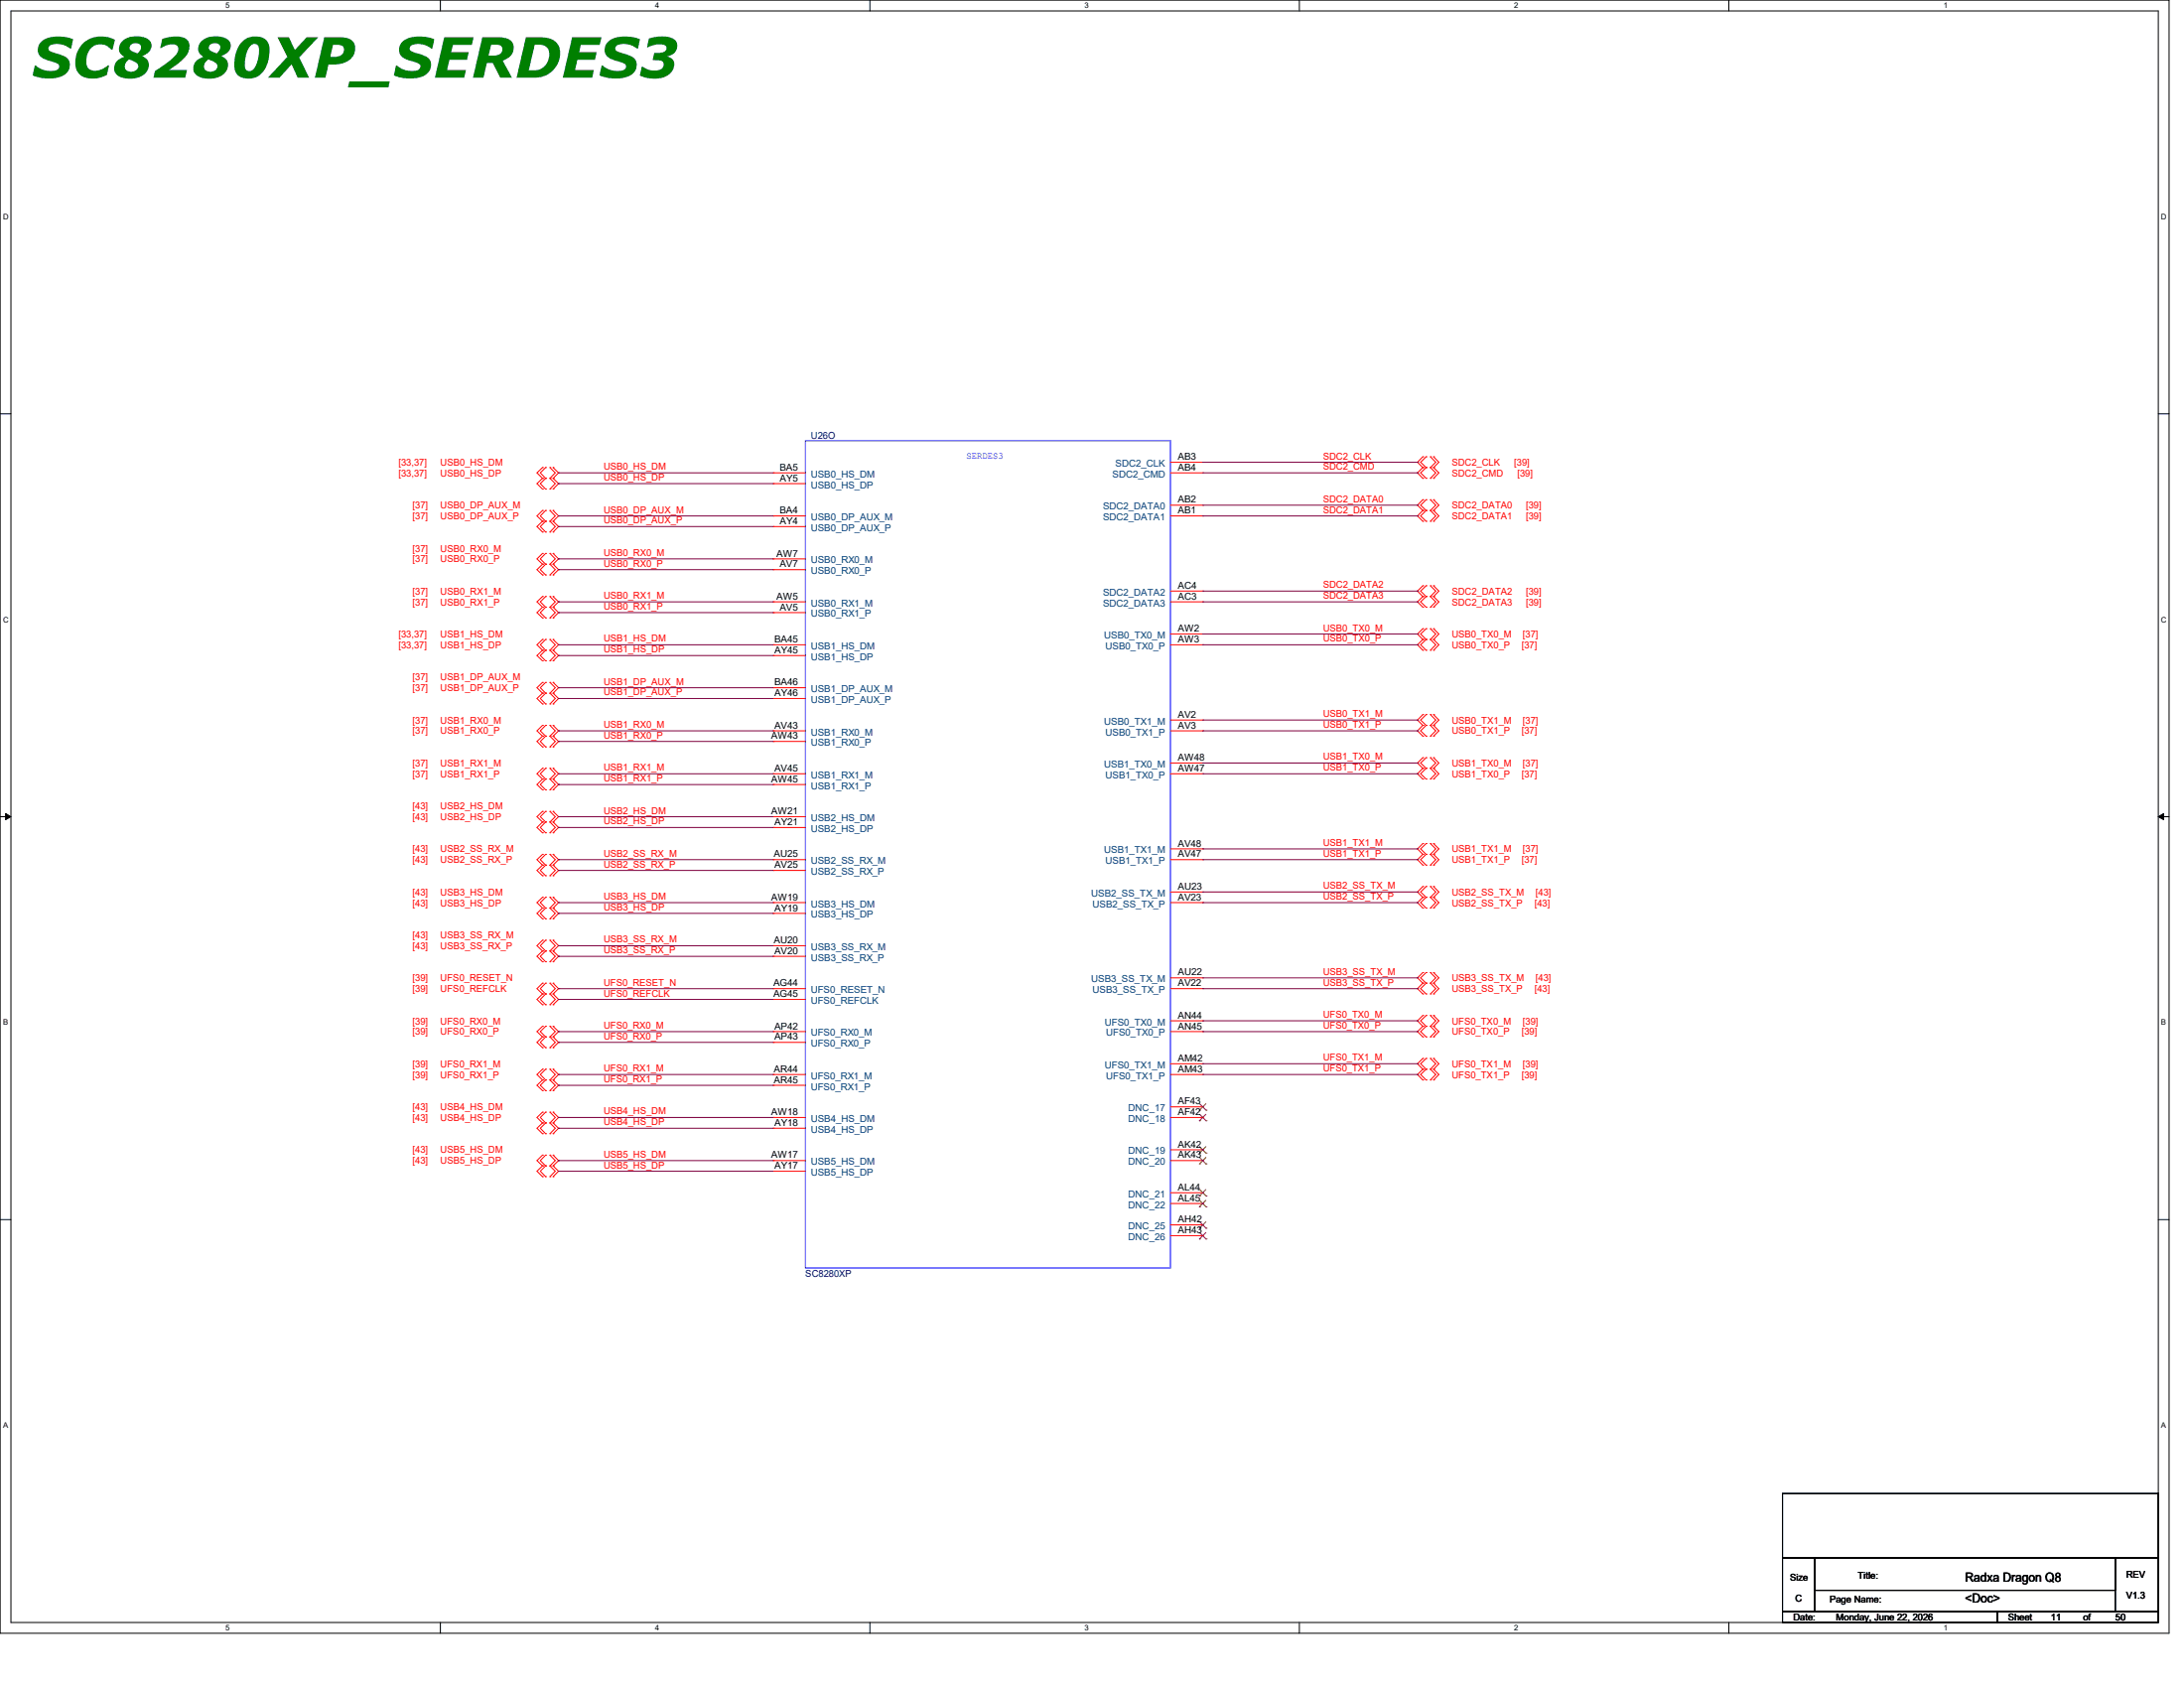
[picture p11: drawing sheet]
<svg xmlns="http://www.w3.org/2000/svg" width="558mm" height="431mm" viewBox="0 0 558 431" stroke-linecap="round" stroke-linejoin="round" font-family="sans-serif">
<g fill="none" stroke="#000" stroke-width=".25">
<path d="M0 0h554.2v417h-554.2zM2.8 2.8h548.6v411.5h-548.6zM112.5 0v2.8M222.3 0v2.8M332 0v2.8M441.7 0v2.8M0 105.7h2.8M551.4 105.7h2.8M0 208.5h2.8M1.4 207.7l1.4 .8-1.4 .8zM551.4 208.5l1.4-.8v1.6zM551.4 208.5h2.8"/>
<path d="M0 311.4h2.8M551.4 311.4h2.8M455.4 381.3h96v16.5h-96zM455.4 397.8h8.2v13.7h-8.2zM463.6 397.8h76.9v8.3h-76.9zM540.5 397.8h10.9v13.7h-10.9zM112.5 414.3v2.7M222.3 414.3v2.7M332 414.3v2.7M441.7 414.3v2.7M455.4 411.5h54.9v2.8h-54.9zM463.6 411.5h82.3"/>
<path d="M510.3 411.5h41.1v2.8h-41.1zM545.9 411.5h.1"/>
</g>
<path d="M1.4 207.7l1.4 .8-1.4 .8zM551.4 208.5l1.4-.8v1.6z" fill="#000"/>
<g fill="none" stroke="#f00" stroke-width=".25">
<path d="M138.6 119.4h.1M138.6 119.4l-1.4 1.3 1.4 1.4M139.4 119.4h.1M139.4 119.4l-1.4 1.3 1.4 1.4M140.5 119.4h.1M140.5 119.4l1.4 1.3-1.4 1.4M141.3 119.4h.1M141.3 119.4l1.4 1.3-1.4 1.4M299 118h8.3M307.3 118h.1M363.5 119.4h.1M363.5 116.6h.1"/>
<path d="M363.5 119.4l-1.3 1.3 1.3 1.4M363.5 116.6l-1.3 1.4 1.3 1.4M364.4 119.4h.1M364.4 116.6h.1M364.4 119.4l-1.4 1.3 1.4 1.4M364.4 116.6l-1.4 1.4 1.4 1.4M365.5 119.4h.1M365.5 116.6h.1M365.5 119.4l1.3 1.3-1.3 1.4M365.5 116.6l1.3 1.4-1.3 1.4M366.3 119.4h.1M366.3 116.6h.1"/>
<path d="M366.3 119.4l1.3 1.3-1.3 1.4M366.3 116.6l1.3 1.4-1.3 1.4M138.6 122.1h.1M138.6 135.8h.1M138.6 133.1h.1M138.6 130.3h.1M138.6 124.9h.1M138.6 133.1l-1.4 1.3 1.4 1.4M138.6 130.3l-1.4 1.4 1.4 1.4M138.6 122.1l-1.4 1.4 1.4 1.4M139.4 122.1h.1M139.4 135.8h.1"/>
<path d="M139.4 133.1h.1M139.4 130.3h.1M139.4 124.9h.1M139.4 133.1l-1.4 1.3 1.4 1.4M139.4 130.3l-1.4 1.4 1.4 1.4M139.4 122.1l-1.4 1.4 1.4 1.4M140.5 122.1h.1M140.5 133.1h.1M140.5 135.8h.1M140.5 130.3h.1M140.5 124.9h.1M140.5 133.1l1.4 1.3-1.4 1.4"/>
<path d="M140.5 130.3l1.4 1.4-1.4 1.4M140.5 122.1l1.4 1.4-1.4 1.4M141.3 122.1h.1M141.3 135.8h.1M141.3 133.1h.1M141.3 130.3h.1M141.3 124.9h.1M141.3 133.1l1.4 1.3-1.4 1.4M141.3 130.3l1.4 1.4-1.4 1.4M141.3 122.1l1.4 1.4-1.4 1.4M197.6 120.7h.1M197.6 123.5h.1"/>
<path d="M197.6 131.7h.1M197.6 134.4h.1M197.6 120.7h8.2M197.6 123.5h8.2M197.6 131.7h8.2M197.6 134.4h8.2M299 120.7h8.3M299 131.7h8.3M299 129h8.3M307.3 120.7h.1M307.3 129h.1M307.3 131.7h.1"/>
<path d="M363.5 130.3h.1M363.5 133.1h.1M363.5 122.1h.1M363.5 127.6h.1M363.5 130.3l-1.3 1.4 1.3 1.4M363.5 127.6l-1.3 1.4 1.3 1.3M364.4 133.1h.1M364.4 130.3h.1M364.4 122.1h.1M364.4 127.6h.1M364.4 130.3l-1.4 1.4 1.4 1.4M364.4 127.6l-1.4 1.4 1.4 1.3"/>
<path d="M365.5 133.1h.1M365.5 130.3h.1M365.5 122.1h.1M365.5 127.6h.1M365.5 130.3l1.3 1.4-1.3 1.4M365.5 127.6l1.3 1.4-1.3 1.3M366.3 130.3h.1M366.3 133.1h.1M366.3 122.1h.1M366.3 127.6h.1M366.3 130.3l1.3 1.4-1.3 1.4M366.3 127.6l1.3 1.4-1.3 1.3"/>
<path d="M138.6 155h.1M138.6 152.3h.1M138.6 157.8h.1M138.6 146.8h.1M138.6 144.1h.1M138.6 141.3h.1M138.6 152.3l-1.4 1.4 1.4 1.3M138.6 155l-1.4 1.4 1.4 1.4M138.6 144.1l-1.4 1.4 1.4 1.3M138.6 141.3l-1.4 1.4 1.4 1.4M139.4 155h.1M139.4 152.3h.1"/>
<path d="M139.4 157.8h.1M139.4 146.8h.1M139.4 144.1h.1M139.4 141.3h.1M139.4 152.3l-1.4 1.4 1.4 1.3M139.4 155l-1.4 1.4 1.4 1.4M139.4 144.1l-1.4 1.4 1.4 1.3M139.4 141.3l-1.4 1.4 1.4 1.4M140.5 152.3h.1M140.5 155h.1M140.5 157.8h.1M140.5 144.1h.1"/>
<path d="M140.5 146.8h.1M140.5 141.3h.1M140.5 152.3l1.4 1.4-1.4 1.3M140.5 155l1.4 1.4-1.4 1.4M140.5 144.1l1.4 1.4-1.4 1.3M140.5 141.3l1.4 1.4-1.4 1.4M141.3 155h.1M141.3 152.3h.1M141.3 157.8h.1M141.3 146.8h.1M141.3 144.1h.1M141.3 141.3h.1"/>
<path d="M141.3 152.3l1.4 1.4-1.4 1.3M141.3 155l1.4 1.4-1.4 1.4M141.3 144.1l1.4 1.4-1.4 1.3M141.3 141.3l1.4 1.4-1.4 1.4M197.6 142.7h.1M197.6 145.5h.1M197.6 153.7h.1M197.6 156.4h.1M197.6 142.7h8.2M197.6 145.5h8.2M197.6 153.7h8.2M197.6 156.4h8.2"/>
<path d="M299 153.7h8.3M299 150.9h8.3M307.3 150.9h.1M307.3 153.7h.1M363.5 152.3h.1M363.5 155h.1M363.5 149.6h.1M363.5 152.3l-1.3 1.4 1.3 1.3M363.5 149.6l-1.3 1.3 1.3 1.4M364.4 155h.1M364.4 152.3h.1M364.4 149.6h.1"/>
<path d="M364.4 152.3l-1.4 1.4 1.4 1.3M364.4 149.6l-1.4 1.3 1.4 1.4M365.5 155h.1M365.5 152.3h.1M365.5 149.6h.1M365.5 152.3l1.3 1.4-1.3 1.3M365.5 149.6l1.3 1.3-1.3 1.4M366.3 152.3h.1M366.3 155h.1M366.3 149.6h.1M366.3 152.3l1.3 1.4-1.3 1.3M366.3 149.6l1.3 1.3-1.3 1.4"/>
<path d="M138.6 166h.1M138.6 163.3h.1M138.6 179.7h.1M138.6 177h.1M138.6 174.2h.1M138.6 168.7h.1M138.6 163.3l-1.4 1.3 1.4 1.4M138.6 177l-1.4 1.3 1.4 1.4M138.6 174.2l-1.4 1.4 1.4 1.4M138.6 166l-1.4 1.4 1.4 1.3M139.4 166h.1M139.4 163.3h.1"/>
<path d="M139.4 179.7h.1M139.4 177h.1M139.4 174.2h.1M139.4 168.7h.1M139.4 163.3l-1.4 1.3 1.4 1.4M139.4 177l-1.4 1.3 1.4 1.4M139.4 174.2l-1.4 1.4 1.4 1.4M139.4 166l-1.4 1.4 1.4 1.3M140.5 163.3h.1M140.5 166h.1M140.5 177h.1M140.5 179.7h.1"/>
<path d="M140.5 174.2h.1M140.5 168.7h.1M140.5 163.3l1.4 1.3-1.4 1.4M140.5 177l1.4 1.3-1.4 1.4M140.5 174.2l1.4 1.4-1.4 1.4M140.5 166l1.4 1.4-1.4 1.3M141.3 166h.1M141.3 163.3h.1M141.3 179.7h.1M141.3 177h.1M141.3 174.2h.1M141.3 168.7h.1"/>
<path d="M141.3 163.3l1.4 1.3-1.4 1.4M141.3 177l1.4 1.3-1.4 1.4M141.3 174.2l1.4 1.4-1.4 1.4M141.3 166l1.4 1.4-1.4 1.3M197.6 164.6h.1M197.6 167.4h.1M197.6 175.6h.1M197.6 178.3h.1M197.6 164.6h8.2M197.6 167.4h8.2M197.6 175.6h8.2M197.6 178.3h8.2"/>
<path d="M299 164.6h8.3M299 161.9h8.3M307.3 161.9h.1M307.3 164.6h.1M363.5 160.5h.1M363.5 163.3h.1M363.5 166h.1M363.5 160.5l-1.3 1.4 1.3 1.4M363.5 163.3l-1.3 1.3 1.3 1.4M364.4 163.3h.1M364.4 160.5h.1M364.4 166h.1"/>
<path d="M364.4 160.5l-1.4 1.4 1.4 1.4M364.4 163.3l-1.4 1.3 1.4 1.4M365.5 163.3h.1M365.5 160.5h.1M365.5 166h.1M365.5 160.5l1.3 1.4-1.3 1.4M365.5 163.3l1.3 1.3-1.3 1.4M366.3 160.5h.1M366.3 163.3h.1M366.3 166h.1M366.3 160.5l1.3 1.4-1.3 1.4M366.3 163.3l1.3 1.3-1.3 1.4"/>
<path d="M138.6 198.9h.1M138.6 196.2h.1M138.6 190.7h.1M138.6 188h.1M138.6 185.2h.1M138.6 196.2l-1.4 1.4 1.4 1.3M138.6 198.9l-1.4 1.4 1.4 1.4M138.6 188l-1.4 1.3 1.4 1.4M138.6 185.2l-1.4 1.4 1.4 1.4M139.4 198.9h.1M139.4 196.2h.1M139.4 190.7h.1"/>
<path d="M139.4 188h.1M139.4 185.2h.1M139.4 196.2l-1.4 1.4 1.4 1.3M139.4 198.9l-1.4 1.4 1.4 1.4M139.4 188l-1.4 1.3 1.4 1.4M139.4 185.2l-1.4 1.4 1.4 1.4M140.5 196.2h.1M140.5 198.9h.1M140.5 188h.1M140.5 190.7h.1M140.5 185.2h.1M140.5 196.2l1.4 1.4-1.4 1.3"/>
<path d="M140.5 198.9l1.4 1.4-1.4 1.4M140.5 188l1.4 1.3-1.4 1.4M140.5 185.2l1.4 1.4-1.4 1.4M141.3 198.9h.1M141.3 196.2h.1M141.3 190.7h.1M141.3 188h.1M141.3 185.2h.1M141.3 196.2l1.4 1.4-1.4 1.3M141.3 198.9l1.4 1.4-1.4 1.4M141.3 188l1.4 1.3-1.4 1.4M141.3 185.2l1.4 1.4-1.4 1.4"/>
<path d="M197.6 186.6h.1M197.6 189.3h.1M197.6 197.6h.1M197.6 186.6h8.2M197.6 189.3h8.2M197.6 197.6h8.2M299 186.6h8.3M299 197.6h8.3M299 183.9h8.3M299 194.8h8.3M307.3 183.9h.1M307.3 186.6h.1"/>
<path d="M307.3 194.8h.1M307.3 197.6h.1M363.5 193.5h.1M363.5 196.2h.1M363.5 198.9h.1M363.5 182.5h.1M363.5 185.2h.1M363.5 188h.1M363.5 193.5l-1.3 1.3 1.3 1.4M363.5 196.2l-1.3 1.4 1.3 1.3M363.5 182.5l-1.3 1.4 1.3 1.3M363.5 185.2l-1.3 1.4 1.3 1.4"/>
<path d="M364.4 196.2h.1M364.4 193.5h.1M364.4 198.9h.1M364.4 185.2h.1M364.4 182.5h.1M364.4 188h.1M364.4 193.5l-1.4 1.3 1.4 1.4M364.4 196.2l-1.4 1.4 1.4 1.3M364.4 182.5l-1.4 1.4 1.4 1.3M364.4 185.2l-1.4 1.4 1.4 1.4M365.5 196.2h.1M365.5 193.5h.1"/>
<path d="M365.5 198.9h.1M365.5 185.2h.1M365.5 182.5h.1M365.5 188h.1M365.5 193.5l1.3 1.3-1.3 1.4M365.5 196.2l1.3 1.4-1.3 1.3M365.5 182.5l1.3 1.4-1.3 1.3M365.5 185.2l1.3 1.4-1.3 1.4M366.3 193.5h.1M366.3 196.2h.1M366.3 198.9h.1M366.3 182.5h.1"/>
<path d="M366.3 185.2h.1M366.3 188h.1M366.3 193.5l1.3 1.3-1.3 1.4M366.3 196.2l1.3 1.4-1.3 1.3M366.3 182.5l1.3 1.4-1.3 1.3M366.3 185.2l1.3 1.4-1.3 1.4M138.6 209.9h.1M138.6 207.2h.1M138.6 201.7h.1M138.6 218.1h.1M138.6 212.6h.1M138.6 207.2l-1.4 1.3 1.4 1.4"/>
<path d="M138.6 218.1l-1.4 1.4 1.4 1.4M138.6 209.9l-1.4 1.4 1.4 1.3M139.4 209.9h.1M139.4 207.2h.1M139.4 201.7h.1M139.4 218.1h.1M139.4 212.6h.1M139.4 207.2l-1.4 1.3 1.4 1.4M139.4 218.1l-1.4 1.4 1.4 1.4M139.4 209.9l-1.4 1.4 1.4 1.3M140.5 207.2h.1M140.5 209.9h.1"/>
<path d="M140.5 201.7h.1M140.5 218.1h.1M140.5 212.6h.1M140.5 207.2l1.4 1.3-1.4 1.4M140.5 218.1l1.4 1.4-1.4 1.4M140.5 209.9l1.4 1.4-1.4 1.3M141.3 209.9h.1M141.3 207.2h.1M141.3 201.7h.1M141.3 218.1h.1M141.3 212.6h.1M141.3 207.2l1.4 1.3-1.4 1.4"/>
<path d="M141.3 218.1l1.4 1.4-1.4 1.4M141.3 209.9l1.4 1.4-1.4 1.3M197.6 200.3h.1M197.6 208.5h.1M197.6 211.3h.1M197.6 219.5h.1M197.6 200.3h8.2M197.6 208.5h8.2M197.6 211.3h8.2M197.6 219.5h8.2M299 219.5h8.3M299 216.7h8.3"/>
<path d="M307.3 216.7h.1M307.3 219.5h.1M363.5 218.1h.1M363.5 215.4h.1M363.5 218.1l-1.3 1.4 1.3 1.4M363.5 215.4l-1.3 1.3 1.3 1.4M364.4 218.1h.1M364.4 215.4h.1M364.4 218.1l-1.4 1.4 1.4 1.4M364.4 215.4l-1.4 1.3 1.4 1.4M365.5 218.1h.1M365.5 215.4h.1"/>
<path d="M365.5 218.1l1.3 1.4-1.3 1.4M365.5 215.4l1.3 1.3-1.3 1.4M366.3 218.1h.1M366.3 215.4h.1M366.3 218.1l1.3 1.4-1.3 1.4M366.3 215.4l1.3 1.3-1.3 1.4M138.6 234.6h.1M138.6 231.9h.1M138.6 223.6h.1M138.6 220.9h.1M138.6 229.1h.1M138.6 231.9l-1.4 1.3 1.4 1.4"/>
<path d="M138.6 220.9l-1.4 1.3 1.4 1.4M138.6 229.1l-1.4 1.4 1.4 1.4M139.4 234.6h.1M139.4 231.9h.1M139.4 223.6h.1M139.4 220.9h.1M139.4 229.1h.1M139.4 231.9l-1.4 1.3 1.4 1.4M139.4 220.9l-1.4 1.3 1.4 1.4M139.4 229.1l-1.4 1.4 1.4 1.4M140.5 231.9h.1M140.5 234.6h.1"/>
<path d="M140.5 220.9h.1M140.5 223.6h.1M140.5 229.1h.1M140.5 231.9l1.4 1.3-1.4 1.4M140.5 220.9l1.4 1.3-1.4 1.4M140.5 229.1l1.4 1.4-1.4 1.4M141.3 234.6h.1M141.3 231.9h.1M141.3 223.6h.1M141.3 220.9h.1M141.3 229.1h.1M141.3 231.9l1.4 1.3-1.4 1.4"/>
<path d="M141.3 220.9l1.4 1.3-1.4 1.4M141.3 229.1l1.4 1.4-1.4 1.4M197.6 222.2h.1M197.6 230.5h.1M197.6 233.2h.1M197.6 222.2h8.2M197.6 230.5h8.2M197.6 233.2h8.2M299 230.5h8.3M299 227.8h8.3M307.3 227.8h.1M307.3 230.5h.1"/>
<path d="M363.5 220.9h.1M363.5 226.4h.1M363.5 229.1h.1M363.5 231.9h.1M363.5 226.4l-1.3 1.4 1.3 1.3M363.5 229.1l-1.3 1.4 1.3 1.4M364.4 220.9h.1M364.4 229.1h.1M364.4 226.4h.1M364.4 231.9h.1M364.4 226.4l-1.4 1.4 1.4 1.3M364.4 229.1l-1.4 1.4 1.4 1.4"/>
<path d="M365.5 220.9h.1M365.5 229.1h.1M365.5 226.4h.1M365.5 231.9h.1M365.5 226.4l1.3 1.4-1.3 1.3M365.5 229.1l1.3 1.4-1.3 1.4M366.3 220.9h.1M366.3 226.4h.1M366.3 229.1h.1M366.3 231.9h.1M366.3 226.4l1.3 1.4-1.3 1.3M366.3 229.1l1.3 1.4-1.3 1.4"/>
<path d="M138.6 253.8h.1M138.6 251h.1M138.6 242.8h.1M138.6 240.1h.1M138.6 245.6h.1M138.6 256.5h.1M138.6 251l-1.4 1.4 1.4 1.4M138.6 240.1l-1.4 1.4 1.4 1.3M138.6 242.8l-1.4 1.4 1.4 1.4M138.6 253.8l-1.4 1.4 1.4 1.3M139.4 253.8h.1M139.4 251h.1"/>
<path d="M139.4 242.8h.1M139.4 240.1h.1M139.4 245.6h.1M139.4 256.5h.1M139.4 251l-1.4 1.4 1.4 1.4M139.4 240.1l-1.4 1.4 1.4 1.3M139.4 242.8l-1.4 1.4 1.4 1.4M139.4 253.8l-1.4 1.4 1.4 1.3M140.5 251h.1M140.5 253.8h.1M140.5 240.1h.1M140.5 242.8h.1"/>
<path d="M140.5 245.6h.1M140.5 256.5h.1M140.5 251l1.4 1.4-1.4 1.4M140.5 240.1l1.4 1.4-1.4 1.3M140.5 242.8l1.4 1.4-1.4 1.4M140.5 253.8l1.4 1.4-1.4 1.3M141.3 253.8h.1M141.3 251h.1M141.3 242.8h.1M141.3 240.1h.1M141.3 245.6h.1M141.3 256.5h.1"/>
<path d="M141.3 251l1.4 1.4-1.4 1.4M141.3 240.1l1.4 1.4-1.4 1.3M141.3 242.8l1.4 1.4-1.4 1.4M141.3 253.8l1.4 1.4-1.4 1.3M197.6 241.5h.1M197.6 244.2h.1M197.6 252.4h.1M197.6 255.2h.1M197.6 241.5h8.2M197.6 244.2h8.2M197.6 252.4h8.2M197.6 255.2h8.2"/>
<path d="M299 252.4h8.3M299 249.7h8.3M307.3 249.7h.1M307.3 252.4h.1M363.5 259.3h.1M363.5 248.3h.1M363.5 251h.1M363.5 253.8h.1M363.5 259.3l-1.3 1.3 1.3 1.4M363.5 248.3l-1.3 1.4 1.3 1.3M363.5 251l-1.3 1.4 1.3 1.4M364.4 259.3h.1"/>
<path d="M364.4 251h.1M364.4 248.3h.1M364.4 253.8h.1M364.4 259.3l-1.4 1.3 1.4 1.4M364.4 248.3l-1.4 1.4 1.4 1.3M364.4 251l-1.4 1.4 1.4 1.4M365.5 259.3h.1M365.5 251h.1M365.5 248.3h.1M365.5 253.8h.1M365.5 259.3l1.3 1.3-1.3 1.4M365.5 248.3l1.3 1.4-1.3 1.3"/>
<path d="M365.5 251l1.3 1.4-1.3 1.4M366.3 259.3h.1M366.3 248.3h.1M366.3 251h.1M366.3 253.8h.1M366.3 259.3l1.3 1.3-1.3 1.4M366.3 248.3l1.3 1.4-1.3 1.3M366.3 251l1.3 1.4-1.3 1.4M138.6 278.5h.1M138.6 275.8h.1M138.6 267.5h.1M138.6 264.8h.1"/>
<path d="M138.6 273h.1M138.6 262h.1M138.6 275.8l-1.4 1.3 1.4 1.4M138.6 264.8l-1.4 1.3 1.4 1.4M138.6 273l-1.4 1.4 1.4 1.4M138.6 262l-1.4 1.4 1.4 1.4M139.4 278.5h.1M139.4 275.8h.1M139.4 267.5h.1M139.4 264.8h.1M139.4 273h.1M139.4 262h.1"/>
<path d="M139.4 275.8l-1.4 1.3 1.4 1.4M139.4 264.8l-1.4 1.3 1.4 1.4M139.4 273l-1.4 1.4 1.4 1.4M139.4 262l-1.4 1.4 1.4 1.4M140.5 275.8h.1M140.5 278.5h.1M140.5 264.8h.1M140.5 267.5h.1M140.5 273h.1M140.5 262h.1M140.5 275.8l1.4 1.3-1.4 1.4M140.5 264.8l1.4 1.3-1.4 1.4"/>
<path d="M140.5 273l1.4 1.4-1.4 1.4M140.5 262l1.4 1.4-1.4 1.4M141.3 278.5h.1M141.3 275.8h.1M141.3 267.5h.1M141.3 264.8h.1M141.3 273h.1M141.3 262h.1M141.3 275.8l1.4 1.3-1.4 1.4M141.3 264.8l1.4 1.3-1.4 1.4M141.3 273l1.4 1.4-1.4 1.4M141.3 262l1.4 1.4-1.4 1.4"/>
<path d="M197.6 263.4h.1M197.6 266.1h.1M197.6 274.4h.1M197.6 277.1h.1M197.6 263.4h8.2M197.6 266.1h8.2M197.6 274.4h8.2M197.6 277.1h8.2M299 263.4h8.3M299 274.4h8.3M299 260.6h8.3M299 271.6h8.3"/>
<path d="M307.3 260.6h.1M307.3 263.4h.1M307.3 271.6h.1M307.3 274.4h.1M363.5 273h.1M363.5 275.8h.1M363.5 270.3h.1M363.5 262h.1M363.5 264.8h.1M363.5 273l-1.3 1.4 1.3 1.4M363.5 270.3l-1.3 1.3 1.3 1.4M363.5 262l-1.3 1.4 1.3 1.4"/>
<path d="M364.4 275.8h.1M364.4 273h.1M364.4 270.3h.1M364.4 262h.1M364.4 264.8h.1M364.4 273l-1.4 1.4 1.4 1.4M364.4 270.3l-1.4 1.3 1.4 1.4M364.4 262l-1.4 1.4 1.4 1.4M365.5 275.8h.1M365.5 273h.1M365.5 270.3h.1M365.5 262h.1"/>
<path d="M365.5 264.8h.1M365.5 273l1.3 1.4-1.3 1.4M365.5 270.3l1.3 1.3-1.3 1.4M365.5 262l1.3 1.4-1.3 1.4M366.3 273h.1M366.3 275.8h.1M366.3 270.3h.1M366.3 262h.1M366.3 264.8h.1M366.3 273l1.3 1.4-1.3 1.4M366.3 270.3l1.3 1.3-1.3 1.4M366.3 262l1.3 1.4-1.3 1.4"/>
<path d="M138.6 297.7h.1M138.6 294.9h.1M138.6 286.7h.1M138.6 284h.1M138.6 289.5h.1M138.6 294.9l-1.4 1.4 1.4 1.4M138.6 284l-1.4 1.3 1.4 1.4M138.6 286.7l-1.4 1.4 1.4 1.4M138.6 297.7l-1.4 1.3 1.4 1.4M139.4 297.7h.1M139.4 294.9h.1M139.4 286.7h.1"/>
<path d="M139.4 284h.1M139.4 289.5h.1M139.4 294.9l-1.4 1.4 1.4 1.4M139.4 284l-1.4 1.3 1.4 1.4M139.4 286.7l-1.4 1.4 1.4 1.4M139.4 297.7l-1.4 1.3 1.4 1.4M140.5 294.9h.1M140.5 297.7h.1M140.5 284h.1M140.5 286.7h.1M140.5 289.5h.1M140.5 294.9l1.4 1.4-1.4 1.4"/>
<path d="M140.5 284l1.4 1.3-1.4 1.4M140.5 286.7l1.4 1.4-1.4 1.4M140.5 297.7l1.4 1.3-1.4 1.4M141.3 297.7h.1M141.3 294.9h.1M141.3 286.7h.1M141.3 284h.1M141.3 289.5h.1M141.3 294.9l1.4 1.4-1.4 1.4M141.3 284l1.4 1.3-1.4 1.4M141.3 286.7l1.4 1.4-1.4 1.4M141.3 297.7l1.4 1.3-1.4 1.4"/>
<path d="M197.6 285.3h.1M197.6 288.1h.1M197.6 296.3h.1M197.6 299h.1M197.6 285.3h8.2M197.6 288.1h8.2M197.6 296.3h8.2M197.6 299h8.2M299 285.3h8.3M299 296.3h8.3M299 282.6h8.3M299 293.6h8.3"/>
<path d="M307.3 282.6h.1M307.3 285.3h.1M307.3 293.6h.1M307.3 296.3h.1M138.6 300.4h.1M139.4 300.4h.1M140.5 300.4h.1M141.3 300.4h.1M299 304.5h8.3M299 307.3h8.3M299 312.8h8.3M299 315.5h8.3"/>
<path d="M307.3 304.5h.1M307.3 307.3h.1M307.3 312.8h.1M307.3 315.5h.1"/>
</g>
<path d="M205.8 112.5h93.2v211.3h-93.2z" fill="none" stroke="#00f" stroke-width=".25"/>
<g fill="none" stroke="#7f3f00" stroke-width=".25">
<path d="M306.5 283.5h.1M306.5 286.2h.1M306.5 294.4h.1M306.5 297.2h.1M306.5 281.8l1.6 1.7M306.5 284.5l1.6 1.7M306.5 292.8l1.6 1.6M306.5 295.5l1.6 1.7M308.1 281.8l-1.6 1.7M308.1 284.5l-1.6 1.7M308.1 292.8l-1.6 1.6M308.1 295.5l-1.6 1.7"/>
<path d="M308.1 283.5h.1M308.1 286.2h.1M308.1 294.4h.1M308.1 297.2h.1M306.5 305.4h.1M306.5 308.1h.1M306.5 313.6h.1M306.5 316.4h.1M306.5 303.7l1.6 1.7M306.5 306.5l1.6 1.6M306.5 312l1.6 1.6M306.5 314.7l1.6 1.7"/>
<path d="M308.1 303.7l-1.6 1.7M308.1 306.5l-1.6 1.6M308.1 312l-1.6 1.6M308.1 314.7l-1.6 1.7M308.1 305.4h.1M308.1 308.1h.1M308.1 313.6h.1M308.1 316.4h.1"/>
</g>
<g fill="none" stroke="#7f003f" stroke-width=".25">
<path d="M307.3 118h54.9M362.2 118h.1M142.7 120.7h.1M142.7 134.4h.1M142.7 131.7h.1M142.7 123.5h.1M142.7 120.7h54.9M142.7 134.4h54.9M142.7 131.7h54.9M142.7 123.5h54.9M307.3 120.7h54.9M307.3 131.7h54.9"/>
<path d="M307.3 129h54.9M362.2 131.7h.1M362.2 129h.1M362.2 120.7h.1M142.7 156.4h.1M142.7 153.7h.1M142.7 145.5h.1M142.7 142.7h.1M142.7 156.4h54.9M142.7 153.7h54.9M142.7 145.5h54.9M142.7 142.7h54.9"/>
<path d="M307.3 153.7h54.9M307.3 150.9h54.9M362.2 153.7h.1M362.2 150.9h.1M142.7 164.6h.1M142.7 178.3h.1M142.7 175.6h.1M142.7 167.4h.1M142.7 164.6h54.9M142.7 178.3h54.9M142.7 175.6h54.9M142.7 167.4h54.9"/>
<path d="M307.3 164.6h54.9M307.3 161.9h54.9M362.2 161.9h.1M362.2 164.6h.1M142.7 197.6h.1M142.7 189.3h.1M142.7 186.6h.1M142.7 197.6h54.9M142.7 189.3h54.9M142.7 186.6h54.9M307.3 197.6h54.9M307.3 186.6h54.9"/>
<path d="M307.3 194.8h54.9M307.3 183.9h54.9M362.2 197.6h.1M362.2 194.8h.1M362.2 186.6h.1M362.2 183.9h.1M142.7 208.5h.1M142.7 200.3h.1M142.7 219.5h.1M142.7 211.3h.1M142.7 208.5h54.9M142.7 200.3h54.9"/>
<path d="M142.7 219.5h54.9M142.7 211.3h54.9M307.3 219.5h54.9M307.3 216.7h54.9M362.2 219.5h.1M362.2 216.7h.1M142.7 233.2h.1M142.7 230.5h.1M142.7 222.2h.1M142.7 233.2h54.9M142.7 230.5h54.9M142.7 222.2h54.9"/>
<path d="M307.3 230.5h54.9M307.3 227.8h54.9M362.2 227.8h.1M362.2 230.5h.1M142.7 252.4h.1M142.7 244.2h.1M142.7 241.5h.1M142.7 255.2h.1M142.7 252.4h54.9M142.7 244.2h54.9M142.7 241.5h54.9M142.7 255.2h54.9"/>
<path d="M307.3 252.4h54.9M307.3 249.7h54.9M362.2 252.4h.1M362.2 249.7h.1M142.7 277.1h.1M142.7 274.4h.1M142.7 266.1h.1M142.7 263.4h.1M142.7 277.1h54.9M142.7 274.4h54.9M142.7 266.1h54.9M142.7 263.4h54.9"/>
<path d="M307.3 274.4h54.9M307.3 263.4h54.9M307.3 271.6h54.9M307.3 260.6h54.9M362.2 274.4h.1M362.2 271.6h.1M362.2 263.4h.1M362.2 260.6h.1M142.7 296.3h.1M142.7 288.1h.1M142.7 285.3h.1M142.7 299h.1"/>
<path d="M142.7 296.3h54.9M142.7 288.1h54.9M142.7 285.3h54.9M142.7 299h54.9"/>
</g>
<text font-size="14.2" fill="#007f00" x="8.3" y="19.9">SC8280XP_SERDES3</text>
<g font-size="3.3">
<text x="502.1" y="403.8">Radxa Dragon Q8</text>
<text x="502.1" y="409.3">&lt;Doc&gt;</text>
</g>
<g font-size="2.5" fill="#00007f">
<text x="207.2" y="112">U26O</text>
<text x="205.8" y="326">SC8280XP</text>
</g>
<g font-size="2.5" fill="#f00">
<text x="101.8" y="118.9">[33,37]</text>
<text x="112.5" y="118.9">USB0_HS_DM</text>
<text x="154.2" y="120">USB0_HS_DM</text>
<text x="338" y="120">SDC2_CMD</text>
<text x="338" y="117.3">SDC2_CLK</text>
<text x="370.9" y="118.9">SDC2_CLK</text>
<text x="386.8" y="118.9">[39]</text>
<text x="101.8" y="121.6">[33,37]</text>
<text x="112.5" y="121.6">USB0_HS_DP</text>
<text x="154.2" y="122.7">USB0_HS_DP</text>
<text x="370.9" y="121.6">SDC2_CMD</text>
<text x="387.6" y="121.6">[39]</text>
<text x="105.4" y="129.8">[37]</text>
<text x="112.5" y="129.8">USB0_DP_AUX_M</text>
<text x="154.2" y="131">USB0_DP_AUX_M</text>
<text x="338" y="131">SDC2_DATA1</text>
<text x="338" y="128.2">SDC2_DATA0</text>
<text x="370.9" y="129.8">SDC2_DATA0</text>
<text x="389.8" y="129.8">[39]</text>
<text x="105.4" y="132.6">[37]</text>
<text x="112.5" y="132.6">USB0_DP_AUX_P</text>
<text x="154.2" y="133.7">USB0_DP_AUX_P</text>
<text x="370.9" y="132.6">SDC2_DATA1</text>
<text x="389.8" y="132.6">[39]</text>
<text x="105.4" y="143.6">[37]</text>
<text x="105.4" y="140.8">[37]</text>
<text x="112.5" y="143.6">USB0_RX0_P</text>
<text x="112.5" y="140.8">USB0_RX0_M</text>
<text x="154.2" y="141.9">USB0_RX0_M</text>
<text x="154.2" y="144.7">USB0_RX0_P</text>
<text x="105.4" y="151.8">[37]</text>
<text x="105.4" y="154.6">[37]</text>
<text x="112.5" y="151.8">USB0_RX1_M</text>
<text x="112.5" y="154.6">USB0_RX1_P</text>
<text x="154.2" y="155.7">USB0_RX1_P</text>
<text x="154.2" y="152.9">USB0_RX1_M</text>
<text x="338" y="152.9">SDC2_DATA3</text>
<text x="338" y="150.2">SDC2_DATA2</text>
<text x="370.9" y="154.6">SDC2_DATA3</text>
<text x="370.9" y="151.8">SDC2_DATA2</text>
<text x="389.8" y="154.6">[39]</text>
<text x="389.8" y="151.8">[39]</text>
<text x="338" y="161.1">USB0_TX0_M</text>
<text x="101.8" y="162.8">[33,37]</text>
<text x="101.8" y="165.5">[33,37]</text>
<text x="112.5" y="162.8">USB1_HS_DM</text>
<text x="112.5" y="165.5">USB1_HS_DP</text>
<text x="154.2" y="163.9">USB1_HS_DM</text>
<text x="154.2" y="166.6">USB1_HS_DP</text>
<text x="338" y="163.9">USB0_TX0_P</text>
<text x="370.9" y="162.8">USB0_TX0_M</text>
<text x="370.9" y="165.5">USB0_TX0_P</text>
<text x="388.7" y="165.5">[37]</text>
<text x="389" y="162.8">[37]</text>
<text x="105.4" y="173.7">[37]</text>
<text x="112.5" y="173.7">USB1_DP_AUX_M</text>
<text x="105.4" y="176.5">[37]</text>
<text x="112.5" y="176.5">USB1_DP_AUX_P</text>
<text x="154.2" y="177.6">USB1_DP_AUX_P</text>
<text x="154.2" y="174.8">USB1_DP_AUX_M</text>
<text x="105.4" y="184.7">[37]</text>
<text x="112.5" y="184.7">USB1_RX0_M</text>
<text x="154.2" y="185.8">USB1_RX0_M</text>
<text x="338" y="185.8">USB0_TX1_P</text>
<text x="338" y="183.1">USB0_TX1_M</text>
<text x="370.9" y="184.7">USB0_TX1_M</text>
<text x="389" y="184.7">[37]</text>
<text x="105.4" y="187.5">[37]</text>
<text x="112.5" y="187.5">USB1_RX0_P</text>
<text x="154.2" y="188.6">USB1_RX0_P</text>
<text x="370.9" y="187.5">USB0_TX1_P</text>
<text x="388.7" y="187.5">[37]</text>
<text x="105.4" y="195.7">[37]</text>
<text x="112.5" y="195.7">USB1_RX1_M</text>
<text x="154.2" y="196.8">USB1_RX1_M</text>
<text x="338" y="196.8">USB1_TX0_P</text>
<text x="338" y="194.1">USB1_TX0_M</text>
<text x="370.9" y="195.7">USB1_TX0_M</text>
<text x="389" y="195.7">[37]</text>
<text x="105.4" y="198.4">[37]</text>
<text x="112.5" y="198.4">USB1_RX1_P</text>
<text x="154.2" y="199.6">USB1_RX1_P</text>
<text x="370.9" y="198.4">USB1_TX0_P</text>
<text x="388.7" y="198.4">[37]</text>
<text x="105.4" y="206.7">[43]</text>
<text x="105.4" y="209.4">[43]</text>
<text x="112.5" y="206.7">USB2_HS_DM</text>
<text x="112.5" y="209.4">USB2_HS_DP</text>
<text x="154.2" y="207.8">USB2_HS_DM</text>
<text x="154.2" y="210.5">USB2_HS_DP</text>
<text x="338" y="216">USB1_TX1_M</text>
<text x="105.4" y="220.4">[43]</text>
<text x="105.4" y="217.6">[43]</text>
<text x="112.5" y="220.4">USB2_SS_RX_P</text>
<text x="112.5" y="217.6">USB2_SS_RX_M</text>
<text x="154.2" y="221.5">USB2_SS_RX_P</text>
<text x="154.2" y="218.7">USB2_SS_RX_M</text>
<text x="338" y="218.7">USB1_TX1_P</text>
<text x="370.9" y="220.4">USB1_TX1_P</text>
<text x="370.9" y="217.6">USB1_TX1_M</text>
<text x="388.7" y="220.4">[37]</text>
<text x="389" y="217.6">[37]</text>
<text x="338" y="227">USB2_SS_TX_M</text>
<text x="105.4" y="231.4">[43]</text>
<text x="105.4" y="228.6">[43]</text>
<text x="112.5" y="231.4">USB3_HS_DP</text>
<text x="112.5" y="228.6">USB3_HS_DM</text>
<text x="154.2" y="232.5">USB3_HS_DP</text>
<text x="154.2" y="229.7">USB3_HS_DM</text>
<text x="338" y="229.7">USB2_SS_TX_P</text>
<text x="370.9" y="228.6">USB2_SS_TX_M</text>
<text x="370.9" y="231.4">USB2_SS_TX_P</text>
<text x="392" y="231.4">[43]</text>
<text x="392.3" y="228.6">[43]</text>
<text x="105.4" y="239.6">[43]</text>
<text x="112.5" y="239.6">USB3_SS_RX_M</text>
<text x="105.4" y="242.3">[43]</text>
<text x="112.5" y="242.3">USB3_SS_RX_P</text>
<text x="154.2" y="243.4">USB3_SS_RX_P</text>
<text x="154.2" y="240.7">USB3_SS_RX_M</text>
<text x="105.4" y="250.6">[39]</text>
<text x="112.5" y="250.6">UFS0_RESET_N</text>
<text x="154.2" y="251.7">UFS0_RESET_N</text>
<text x="338" y="251.7">USB3_SS_TX_P</text>
<text x="338" y="248.9">USB3_SS_TX_M</text>
<text x="370.9" y="250.6">USB3_SS_TX_M</text>
<text x="392.3" y="250.6">[43]</text>
<text x="105.4" y="253.3">[39]</text>
<text x="112.5" y="253.3">UFS0_REFCLK</text>
<text x="154.2" y="254.4">UFS0_REFCLK</text>
<text x="370.9" y="253.3">USB3_SS_TX_P</text>
<text x="392" y="253.3">[43]</text>
<text x="105.4" y="261.5">[39]</text>
<text x="112.5" y="261.5">UFS0_RX0_M</text>
<text x="154.2" y="262.6">UFS0_RX0_M</text>
<text x="338" y="262.6">UFS0_TX0_P</text>
<text x="338" y="259.9">UFS0_TX0_M</text>
<text x="370.9" y="261.5">UFS0_TX0_M</text>
<text x="389" y="261.5">[39]</text>
<text x="105.4" y="264.3">[39]</text>
<text x="112.5" y="264.3">UFS0_RX0_P</text>
<text x="154.2" y="265.4">UFS0_RX0_P</text>
<text x="370.9" y="264.3">UFS0_TX0_P</text>
<text x="388.7" y="264.3">[39]</text>
<text x="105.4" y="275.3">[39]</text>
<text x="105.4" y="272.5">[39]</text>
<text x="112.5" y="275.3">UFS0_RX1_P</text>
<text x="112.5" y="272.5">UFS0_RX1_M</text>
<text x="154.2" y="273.6">UFS0_RX1_M</text>
<text x="338" y="273.6">UFS0_TX1_P</text>
<text x="338" y="270.8">UFS0_TX1_M</text>
<text x="370.9" y="275.3">UFS0_TX1_P</text>
<text x="370.9" y="272.5">UFS0_TX1_M</text>
<text x="388.7" y="275.3">[39]</text>
<text x="389" y="272.5">[39]</text>
<text x="154.2" y="276.4">UFS0_RX1_P</text>
<text x="105.4" y="283.5">[43]</text>
<text x="105.4" y="286.2">[43]</text>
<text x="112.5" y="283.5">USB4_HS_DM</text>
<text x="112.5" y="286.2">USB4_HS_DP</text>
<text x="154.2" y="287.3">USB4_HS_DP</text>
<text x="154.2" y="284.6">USB4_HS_DM</text>
<text x="105.4" y="294.4">[43]</text>
<text x="105.4" y="297.2">[43]</text>
<text x="112.5" y="294.4">USB5_HS_DM</text>
<text x="112.5" y="297.2">USB5_HS_DP</text>
<text x="154.2" y="295.6">USB5_HS_DM</text>
<text x="154.2" y="298.3">USB5_HS_DP</text>
</g>
<text font-size="2.5" fill="#00f" x="246.9" y="117.2">SERDES3</text>
<g font-size="2.5" fill="#003f7f">
<text x="285" y="119.2">SDC2_CLK</text>
<text x="207.1" y="121.9">USB0_HS_DM</text>
<text x="207.1" y="124.6">USB0_HS_DP</text>
<text x="284.2" y="121.9">SDC2_CMD</text>
<text x="281.8" y="130.1">SDC2_DATA0</text>
<text x="207.1" y="132.9">USB0_DP_AUX_M</text>
<text x="207.1" y="135.6">USB0_DP_AUX_P</text>
<text x="281.8" y="132.9">SDC2_DATA1</text>
<text x="207.1" y="143.8">USB0_RX0_M</text>
<text x="207.1" y="146.6">USB0_RX0_P</text>
<text x="207.1" y="154.8">USB0_RX1_M</text>
<text x="281.8" y="152.1">SDC2_DATA2</text>
<text x="281.8" y="154.8">SDC2_DATA3</text>
<text x="207.1" y="157.6">USB0_RX1_P</text>
<text x="207.1" y="165.8">USB1_HS_DM</text>
<text x="282.1" y="163">USB0_TX0_M</text>
<text x="282.4" y="165.8">USB0_TX0_P</text>
<text x="207.1" y="168.5">USB1_HS_DP</text>
<text x="207.1" y="176.7">USB1_DP_AUX_M</text>
<text x="207.1" y="179.5">USB1_DP_AUX_P</text>
<text x="282.1" y="185">USB0_TX1_M</text>
<text x="207.1" y="187.7">USB1_RX0_M</text>
<text x="207.1" y="190.5">USB1_RX0_P</text>
<text x="282.4" y="187.7">USB0_TX1_P</text>
<text x="282.1" y="196">USB1_TX0_M</text>
<text x="207.1" y="198.7">USB1_RX1_M</text>
<text x="207.1" y="201.5">USB1_RX1_P</text>
<text x="282.4" y="198.7">USB1_TX0_P</text>
<text x="207.1" y="209.7">USB2_HS_DM</text>
<text x="207.1" y="212.4">USB2_HS_DP</text>
<text x="207.1" y="220.6">USB2_SS_RX_M</text>
<text x="282.1" y="217.9">USB1_TX1_M</text>
<text x="282.4" y="220.6">USB1_TX1_P</text>
<text x="207.1" y="223.4">USB2_SS_RX_P</text>
<text x="207.1" y="231.6">USB3_HS_DM</text>
<text x="278.8" y="228.9">USB2_SS_TX_M</text>
<text x="279.1" y="231.6">USB2_SS_TX_P</text>
<text x="207.1" y="234.4">USB3_HS_DP</text>
<text x="207.1" y="242.6">USB3_SS_RX_M</text>
<text x="207.1" y="245.3">USB3_SS_RX_P</text>
<text x="278.8" y="250.8">USB3_SS_TX_M</text>
<text x="207.1" y="253.6">UFS0_RESET_N</text>
<text x="207.1" y="256.3">UFS0_REFCLK</text>
<text x="279.1" y="253.6">USB3_SS_TX_P</text>
<text x="282.3" y="261.8">UFS0_TX0_M</text>
<text x="207.1" y="264.5">UFS0_RX0_M</text>
<text x="207.1" y="267.3">UFS0_RX0_P</text>
<text x="282.6" y="264.5">UFS0_TX0_P</text>
<text x="207.1" y="275.5">UFS0_RX1_M</text>
<text x="282.3" y="272.8">UFS0_TX1_M</text>
<text x="282.6" y="275.5">UFS0_TX1_P</text>
<text x="207.1" y="278.3">UFS0_RX1_P</text>
<text x="207.1" y="286.5">USB4_HS_DM</text>
<text x="288.3" y="283.8">DNC_17</text>
<text x="288.3" y="286.5">DNC_18</text>
<text x="207.1" y="289.2">USB4_HS_DP</text>
<text x="207.1" y="297.5">USB5_HS_DM</text>
<text x="288.3" y="294.7">DNC_19</text>
<text x="288.3" y="297.5">DNC_20</text>
<text x="207.1" y="300.2">USB5_HS_DP</text>
<text x="288.3" y="305.7">DNC_21</text>
<text x="288.3" y="308.4">DNC_22</text>
<text x="288.3" y="313.9">DNC_25</text>
<text x="288.3" y="316.7">DNC_26</text>
</g>
<g font-size="2.5">
<text x="300.9" y="117.4">AB3</text>
<text x="199.2" y="120.1">BA5</text>
<text x="199.3" y="122.9">AY5</text>
<text x="300.9" y="120.1">AB4</text>
<text x="199.2" y="131.1">BA4</text>
<text x="300.9" y="128.4">AB2</text>
<text x="300.9" y="131.1">AB1</text>
<text x="199.3" y="133.9">AY4</text>
<text x="198.4" y="142.1">AW7</text>
<text x="199.2" y="144.9">AV7</text>
<text x="198.4" y="153.1">AW5</text>
<text x="199.2" y="155.8">AV5</text>
<text x="300.9" y="150.3">AC4</text>
<text x="300.9" y="153.1">AC3</text>
<text x="300.9" y="161.3">AW2</text>
<text x="197.9" y="164">BA45</text>
<text x="197.9" y="166.8">AY45</text>
<text x="300.9" y="164">AW3</text>
<text x="197.9" y="175">BA46</text>
<text x="197.9" y="177.8">AY46</text>
<text x="300.9" y="183.3">AV2</text>
<text x="197.1" y="188.7">AW43</text>
<text x="197.9" y="186">AV43</text>
<text x="300.9" y="186">AV3</text>
<text x="197.9" y="197">AV45</text>
<text x="300.9" y="194.2">AW48</text>
<text x="300.9" y="197">AW47</text>
<text x="197.1" y="199.7">AW45</text>
<text x="197.1" y="207.9">AW21</text>
<text x="197.9" y="210.7">AY21</text>
<text x="197.7" y="218.9">AU25</text>
<text x="197.9" y="221.7">AV25</text>
<text x="300.9" y="216.2">AV48</text>
<text x="300.9" y="218.9">AV47</text>
<text x="300.9" y="227.2">AU23</text>
<text x="197.1" y="229.9">AW19</text>
<text x="197.9" y="232.6">AY19</text>
<text x="300.9" y="229.9">AV23</text>
<text x="197.7" y="240.9">AU20</text>
<text x="197.9" y="243.6">AV20</text>
<text x="197.6" y="251.8">AG44</text>
<text x="300.9" y="249.1">AU22</text>
<text x="300.9" y="251.8">AV22</text>
<text x="197.6" y="254.6">AG45</text>
<text x="197.9" y="262.8">AP42</text>
<text x="300.9" y="260.1">AN44</text>
<text x="300.9" y="262.8">AN45</text>
<text x="197.9" y="265.6">AP43</text>
<text x="197.7" y="273.8">AR44</text>
<text x="300.9" y="271">AM42</text>
<text x="300.9" y="273.8">AM43</text>
<text x="197.7" y="276.5">AR45</text>
<text x="197.1" y="284.7">AW18</text>
<text x="197.9" y="287.5">AY18</text>
<text x="300.9" y="282">AF43</text>
<text x="300.9" y="284.7">AF42</text>
<text x="300.9" y="293">AK42</text>
<text x="197.1" y="295.7">AW17</text>
<text x="197.9" y="298.4">AY17</text>
<text x="300.9" y="295.7">AK43</text>
<text x="300.9" y="304">AL44</text>
<text x="300.9" y="306.7">AL45</text>
<text x="300.9" y="312.2">AH42</text>
<text x="300.9" y="314.9">AH43</text>
<text x="457.3" y="403.6">Size</text>
<text x="474.6" y="403.1">Title:</text>
<text x="543.2" y="402.8">REV</text>
<text x="458.2" y="413.8">Date:</text>
<text x="458.7" y="408.9">C</text>
<text x="467.5" y="409.1">Page Name:</text>
<text x="469.1" y="413.8">Monday, June 22, 2026</text>
<text x="513" y="413.8">Sheet</text>
<text x="524" y="413.8">11</text>
<text x="532.2" y="413.8">of</text>
<text x="540.5" y="413.8">50</text>
<text x="543.2" y="408.3">V1.3</text>
</g>
<g font-size="2">
<text x="57.7" y="2.1">5</text>
<text x="167.4" y="2.1">4</text>
<text x="277.1" y="2.1">3</text>
<text x="386.8" y="2.1">2</text>
<text x="496.6" y="2.1">1</text>
<text x=".8" y="56">D</text>
<text x="552.2" y="56">D</text>
<text x=".8" y="158.9">C</text>
<text x="552.2" y="158.9">C</text>
<text x=".8" y="261.7">B</text>
<text x="552.2" y="261.7">B</text>
<text x=".8" y="364.6">A</text>
<text x="552.2" y="364.6">A</text>
<text x="57.7" y="416.3">5</text>
<text x="167.4" y="416.3">4</text>
<text x="277.1" y="416.3">3</text>
<text x="386.8" y="416.3">2</text>
<text x="496.6" y="416.3">1</text>
</g>
</svg>
